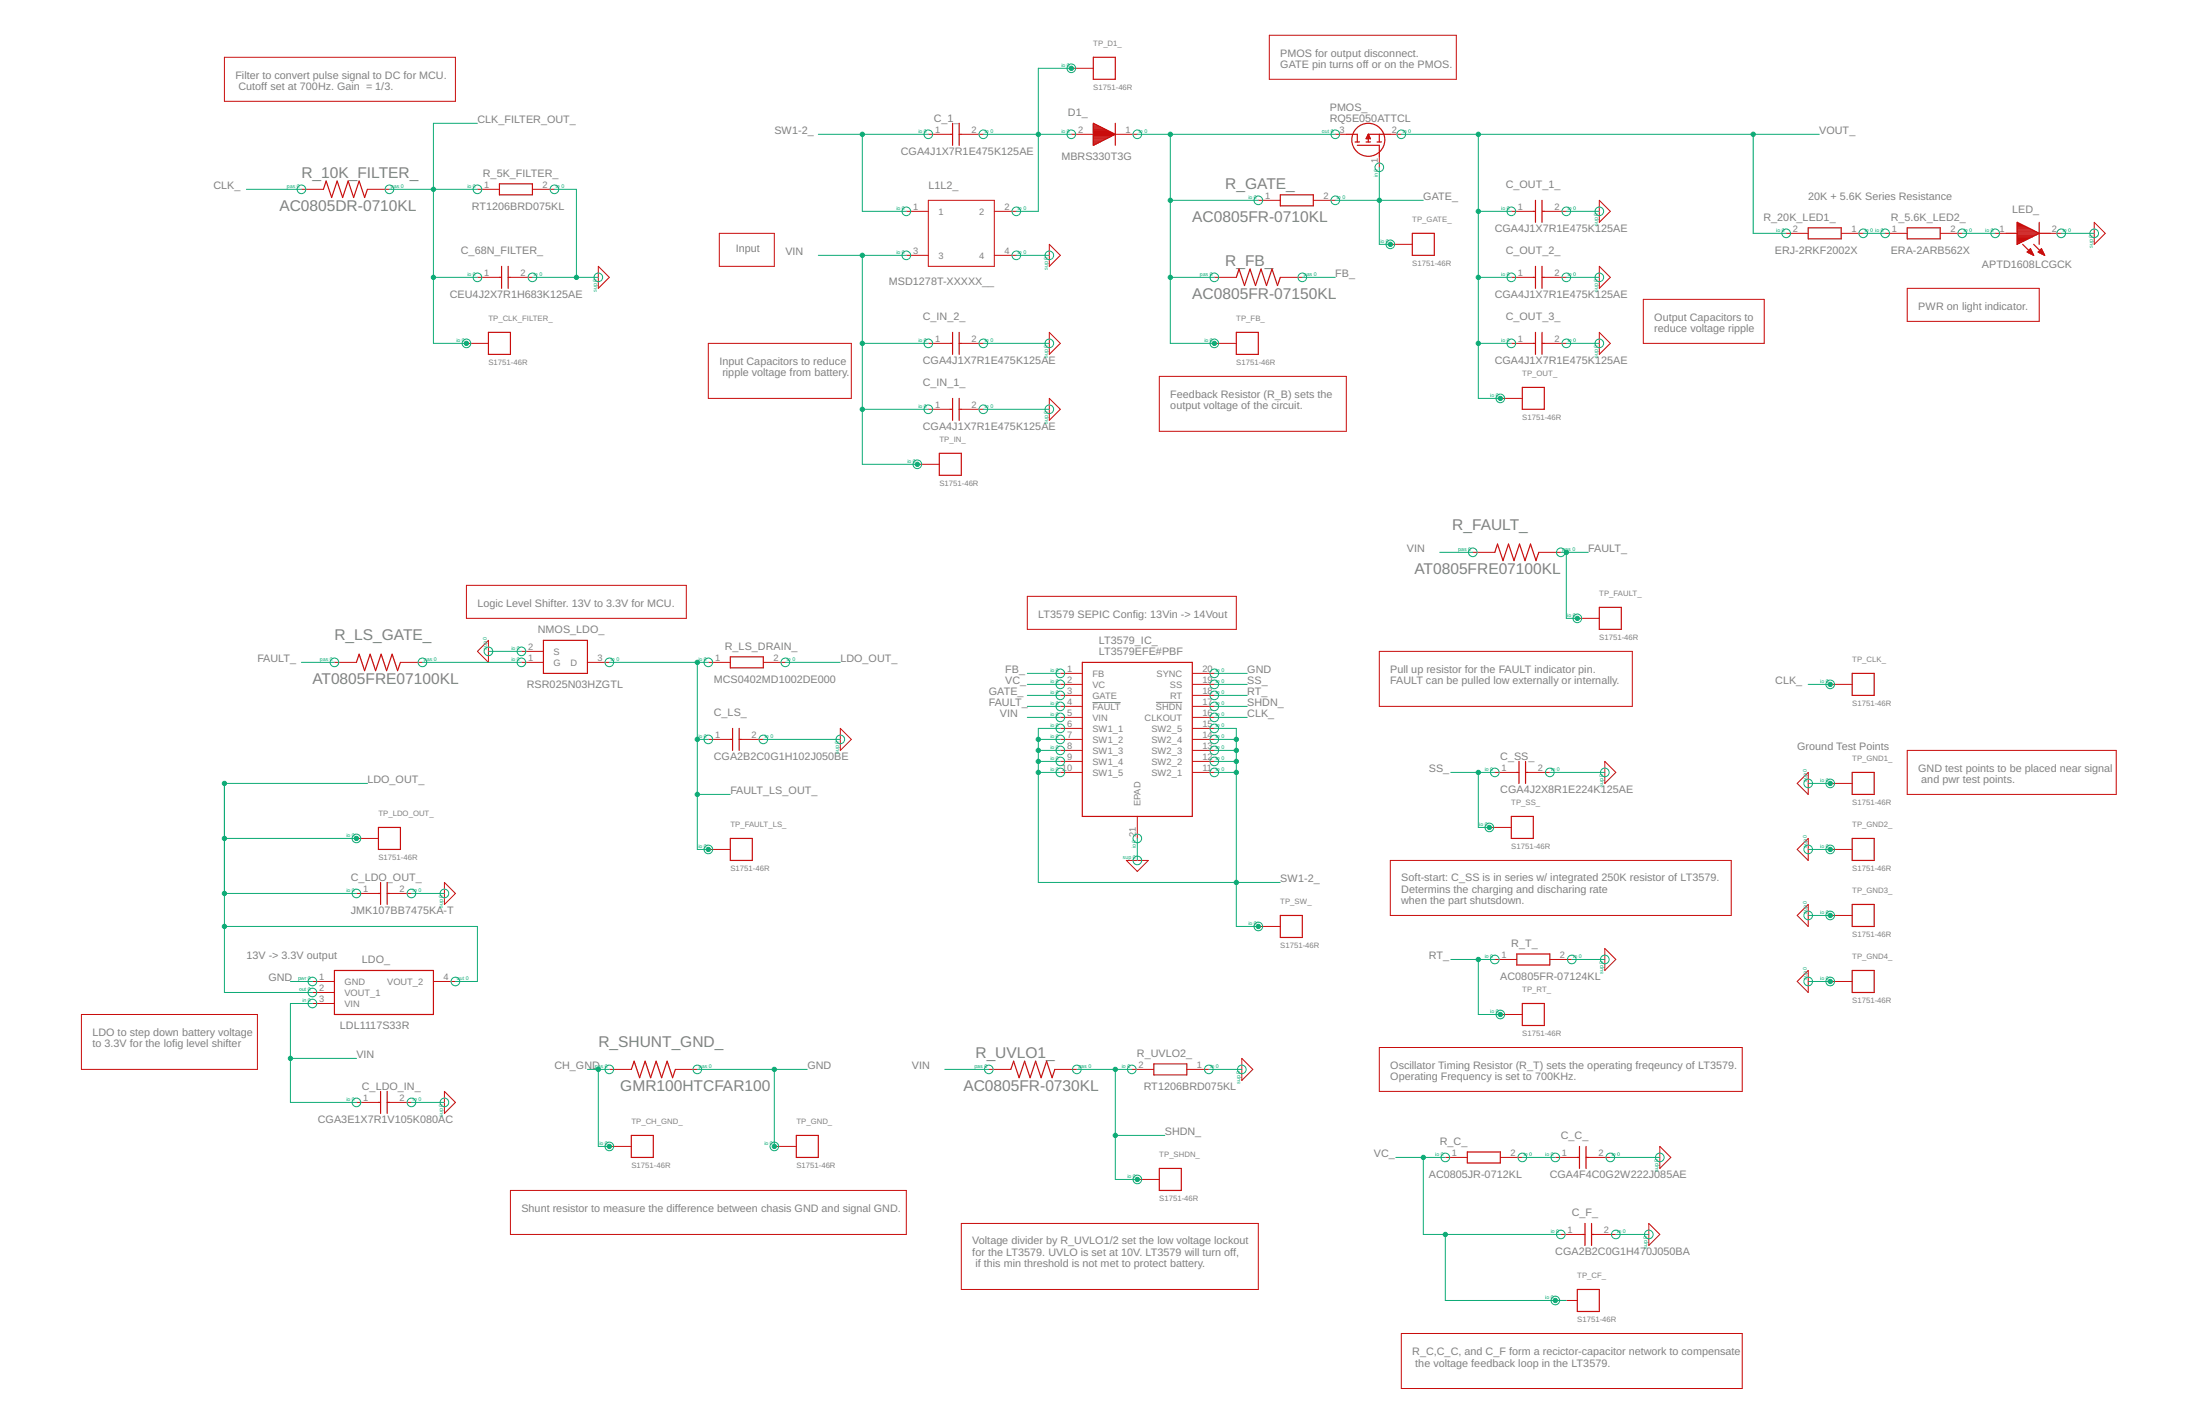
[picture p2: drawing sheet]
<svg xmlns="http://www.w3.org/2000/svg" width="432mm" height="279mm" viewBox="0 0 432 279" stroke-linecap="round" stroke-linejoin="round" font-family="sans-serif">
<path d="M214.4 137.8h5.5M226.9 137.8h5.1" fill="none" stroke="#808080" stroke-width=".2"/>
<g fill="none" stroke="#c90d0c" stroke-width=".2">
<path d="M44 11.2h45.4v8.7h-45.4zM210.3 13.4h4.3M249.1 6.9h36.7v8.7h-36.7zM59.2 37.1h4.3M72.1 37.1h4.3M93.7 37.1h4.3M104.5 37.1h4.3M182.2 39.3h13v13h-13zM182.2 26.4h4.3M188.7 26.4h4.3M210.3 26.4h4.3M218.9 26.4h4.3"/>
<path d="M247 39.3h4.3M257.8 39.3h4.3M262.1 26.4h2.1M270.7 30.7v2.1M272.9 26.4h2.1M313.9 39.3l2.2 2.2-2.2 2.1zM93.7 54.4h4.3M100.2 54.4h4.3M117.4 52.3l2.2 2.1-2.2 2.2zM141.2 45.8h10.8v6.5h-10.8zM177.9 41.5h4.3M177.9 50.1h4.3"/>
<path d="M195.2 41.5h4.3M195.2 50.1h4.3M206 47.9l2.1 2.2-2.1 2.2zM238.3 54.4h4.4M251.3 54.4h4.3M272.9 47.9h4.3M296.6 41.5h4.3M296.6 54.4h4.3M303.1 41.5h4.3M303.1 54.4h4.3M313.9 52.3l2.2 2.1-2.2 2.2zM322.5 58.7h23.8v8.7h-23.8z"/>
<path d="M350.6 45.8h4.3M361.4 45.8h4.3M370 45.8h4.3M374.3 56.6h25.9v6.5h-25.9zM380.8 45.8h4.3M391.6 45.8h2.2M402.4 45.8h2.2M411 43.6l2.2 2.2-2.2 2.1zM91.5 67.4h4.4M139 67.4h28.1v10.8h-28.1zM182.2 67.4h4.3M188.7 67.4h4.3"/>
<path d="M206 65.2l2.1 2.2-2.1 2.1zM206 78.2l2.1 2.1-2.1 2.2zM227.5 73.9h36.7v10.7h-36.7zM238.3 67.4h4.4M294.5 78.2h4.3M296.6 67.4h4.3M303.1 67.4h4.3M313.9 65.2l2.2 2.2-2.2 2.1zM180 91.1h4.4M182.2 80.3h4.3M188.7 80.3h4.3M91.5 114.9h43.2v6.4h-43.2z"/>
<path d="M201.6 117h41.1v6.5h-41.1zM289.1 108.4h4.3M302 108.4h4.3M65.6 130h4.4M78.6 130h4.3M95.9 125.6v4.4l-2.2-2.2zM102.3 127.8h4.4M102.3 130h4.4M115.3 130h4.3M139 130h4.3M149.8 130h4.3M208.1 138.6h4.3"/>
<path d="M208.1 132.1h4.3M208.1 134.3h4.3M208.1 136.4h4.3M234 138.6h4.3M234 132.1h4.3M234 134.3h4.3M234 136.4h4.3M270.7 127.8h49.7v10.8h-49.7zM309.6 121.3h4.3M359.2 134.3h4.3M139 145.1h4.3M145.5 145.1h4.3"/>
<path d="M164.9 142.9l2.2 2.2-2.2 2.1zM208.1 147.2h4.3M208.1 140.8h4.3M208.1 142.9h4.3M208.1 145.1h4.3M208.1 149.4h4.3M208.1 151.6h4.3M234 147.2h4.3M234 140.8h4.3M234 142.9h4.3M234 145.1h4.3M234 149.4h4.3"/>
<path d="M234 151.6h4.3M293.4 151.6h4.3M299.9 151.6h4.3M315 149.4l2.1 2.2-2.1 2.1zM354.9 151.6v4.3l-2.2-2.2zM359.2 153.7h4.3M374.3 147.2h41.1v8.7h-41.1zM70 175.3h4.3M70 164.5h4.3M76.4 175.3h4.4M87.2 173.1l2.2 2.2-2.2 2.2zM139 166.7h4.3"/>
<path d="M221.1 168.8h4.3l-2.2 2.2zM223.2 160.2v4.3M272.9 168.8h66.9v10.8h-66.9zM292.3 162.3h4.3M354.9 164.5v4.3l-2.2-2.1zM354.9 177.5v4.3l-2.2-2.2zM359.2 179.6h4.3M359.2 166.7h4.3M16 199.1h34.5v10.7h-34.5zM61.3 192.6h4.3M61.3 194.7h4.3M61.3 196.9h4.3"/>
<path d="M85.1 192.6h4.3M247 181.8h4.3M293.4 188.3h4.3M294.5 199.1h4.3M304.2 188.3h4.3M315 186.1l2.1 2.2-2.1 2.1zM354.9 190.4v4.3l-2.2-2.1zM359.2 192.6h4.3M70 216.3h4.3M76.4 216.3h4.4M87.2 214.1l2.2 2.2-2.2 2.2zM119.6 209.8h4.3"/>
<path d="M132.5 209.8h4.4M194.1 209.8h4.3M207 209.8h4.3M222.1 209.8h4.4M232.9 209.8h4.4M243.7 207.7l2.2 2.1-2.2 2.2zM270.7 205.5h71.2v8.6h-71.2zM100.2 233.6h77.7v8.6h-77.7zM119.6 224.9h4.3M152 224.9h4.3M223.2 231.4h4.3M283.7 227.1h4.3"/>
<path d="M294.5 227.1h4.3M305.3 227.1h4.3M311.7 227.1h4.4M325.8 224.9l2.1 2.2-2.1 2.2zM188.7 240.1h58.3v12.9h-58.3zM305.3 255.2h4.3M306.3 242.2h4.4M312.8 242.2h4.3M323.6 240.1l2.2 2.1-2.2 2.2zM275 261.6h66.9v10.8h-66.9z"/>
</g>
<g fill="none" stroke="#c90d0c" stroke-width=".23">
<path d="M214.6 11.2h4.3v4.4h-4.3zM63.5 37.1l.5-1.6 1.1 3.3 1.1-3.3 1 3.3 1.1-3.3 1.1 3.3 1.1-3.3 1.1 3.3 .5-1.7M98 36.1h6.5v2.1h-6.5zM186.5 26.4h.5M187 24.2v4.3M188.3 26.4h.4M188.3 24.2v4.3M214.6 24.2l4.3 2.2-4.3 2.1zM214.6 28.4h.2M214.6 28.2h.6M214.6 28h1M214.6 27.8h1.3"/>
<path d="M214.6 27.7h1.7M214.6 27.5h2.1M214.6 27.3h2.4M214.6 27.1h2.8M214.6 26.9h3.2M214.6 26.7h3.5M214.6 26.6h3.9M214.6 26.4h4.3M214.6 26.2h4M214.6 26h3.6M214.6 25.8h3.2M214.6 25.6h2.9"/>
<path d="M214.6 25.4h2.5M214.6 25.3h2.1M214.6 25.1h1.8M214.6 24.9h1.4M214.6 24.7h1M214.6 24.5h.7M214.6 24.3h.3M218.9 24.2v4.3M251.3 38.2h6.5v2.2h-6.5zM264.2 26.4h2.2v1.5M266 27.9h.8M266.4 28.5h4.3v2.2"/>
<path d="M268.1 27.9h.9M268.2 27.1h.7M268.3 26.9h.5M268.4 26.7h.4M268.5 26.6h.2M268.6 26.4v1.5M268.6 26.4l.4 .8h-.9zM270.3 27.9h.8M270.7 26.4v1.5M272.9 26.4h-4.4M301.4 39.3v4.3M302.7 39.3v4.3"/>
<path d="M98 54.4h.4M98.4 52.3v4.3M99.7 54.4h.5M99.7 52.3v4.3M242.7 54.4l.5-1.6 1.1 3.2 1-3.2 1.1 3.2 1.1-3.2 1.1 3.2 1.1-3.2 1 3.2 .6-1.6M277.2 45.8h4.3v4.3h-4.3zM300.9 41.5h.5M300.9 54.4h.5M301.4 52.3v4.3M302.7 52.3v4.3M302.7 41.5h.4M302.7 54.4h.4"/>
<path d="M354.9 44.7h6.5v2.2h-6.5zM374.3 44.7h6.5v2.2h-6.5zM393.8 45.8h2.1M395.9 47.9h.1M395.9 47.7h.4M395.9 47.5h.8M395.9 47.3h1.2M395.9 47.2h1.5M395.9 47h1.9M395.9 46.8h2.3M395.9 46.6h2.6M395.9 46.4h3"/>
<path d="M395.9 46.2h3.4M395.9 46.1h3.8M395.9 45.9h4.1M395.9 45.7h4.2M395.9 45.5h3.8M395.9 45.3h3.5M395.9 45.1h3.1M395.9 45h2.7M395.9 44.8h2.4M395.9 44.6h2M395.9 44.4h1.6M395.9 44.2h1.3"/>
<path d="M395.9 44h.9M395.9 43.9h.5M395.9 43.7h.1M397 47.9l2.2 2.2M397.9 49.4h.9M398.1 49.6h.8M398.1 49.2h.6M398.3 49h.3M398.5 49.8h.5M398.5 48.8h.1M398.5 48.8l-.6 .6 1.3 .7M398.5 48.8l.7 1.3"/>
<path d="M398.8 49.9h.3M399.2 47.9l2.1 2.2M400.1 49.4h.9M400.2 45.8h2.2M400.2 43.6v4.3M400.2 45.8l-4.3 2.1M400.2 45.8l-4.3-2.2v4.3M400.3 49.6h.8M400.3 49.2h.6M400.5 49h.3M400.6 49.8h.6M400.6 48.8h.1"/>
<path d="M400.7 48.8l-.7 .6 1.3 .7M400.7 48.8l.6 1.3M401 49.9h.2M95.9 65.2h4.3v4.3h-4.3zM186.5 67.4h.5M187 65.2v4.3M187 78.2v4.3M188.3 65.2v4.3M188.3 78.2v4.3M188.3 67.4h.4M242.7 65.2h4.3v4.3h-4.3zM298.8 76h4.3v4.3h-4.3z"/>
<path d="M300.9 67.4h.5M301.4 65.2v4.3M302.7 67.4h.4M302.7 65.2v4.3M184.4 88.9h4.3v4.4h-4.3zM186.5 80.3h.5M188.3 80.3h.4M293.4 108.4l.5-1.6 1.1 3.2 1.1-3.2 1.1 3.2 1-3.2 1.1 3.2 1.1-3.2 1.1 3.2 .5-1.6M313.9 119.2h4.3v4.3h-4.3zM70 130l.5-1.6 1.1 3.2 1-3.2 1.1 3.2 1.1-3.2 1.1 3.2 1.1-3.2 1 3.2 .6-1.6M106.7 125.6h8.6v6.5h-8.6zM143.3 128.9h6.5v2.1h-6.5z"/>
<path d="M212.4 130h21.6v30.2h-21.6zM363.5 132.1h4.4v4.3h-4.4zM143.3 145.1h.5M143.8 142.9v4.3M145.1 142.9v4.3M145.1 145.1h.4M297.7 151.6h.4M298.1 149.4v4.3M299.4 149.4v4.3M299.4 151.6h.5M363.5 151.6h4.4v4.3h-4.4zM74.3 175.3h.4"/>
<path d="M74.3 162.3h4.3v4.4h-4.3zM74.7 173.1v4.4M76 173.1v4.4M76 175.3h.4M143.3 164.5h4.4v4.3h-4.4zM251.3 179.6h4.3v4.3h-4.3zM296.6 160.2h4.3v4.3h-4.3zM363.5 164.5h4.4v4.3h-4.4zM363.5 177.5h4.4v4.3h-4.4zM65.6 190.4h19.5v8.7h-19.5zM297.7 187.2h6.5v2.1h-6.5zM298.8 196.9h4.3v4.3h-4.3z"/>
<path d="M363.5 190.4h4.4v4.3h-4.4zM74.3 216.3h.4M74.7 214.1v4.4M76 214.1v4.4M76 216.3h.4M123.9 209.8l.6-1.6 1 3.3 1.1-3.3 1.1 3.3 1.1-3.3 1.1 3.3 1-3.3 1.1 3.3 .5-1.7M198.4 209.8l.5-1.6 1.1 3.3 1.1-3.3 1.1 3.3 1.1-3.3 1 3.3 1.1-3.3 1.1 3.3 .5-1.7M226.5 208.7h6.4v2.2h-6.4zM123.9 222.8h4.3v4.3h-4.3zM156.3 222.8h4.3v4.3h-4.3zM227.5 229.3h4.4v4.3h-4.4zM288 226h6.5v2.2h-6.5z"/>
<path d="M309.6 227.1h.4M310 224.9v4.4M311.3 224.9v4.4M311.3 227.1h.4M309.6 253h4.3v4.3h-4.3zM310.7 242.2h.4M311.1 240.1v4.3M312.4 240.1v4.3M312.4 242.2h.4"/>
<circle cx="268.6" cy="27.4" r="3.2"/>
</g>
<g fill="none" stroke="#0dab76" stroke-width=".2">
<path d="M210.3 13.4h-6.5v28.1h-4.3M48.4 37.1h10.8M76.4 37.1h17.3M93.7 24.2h-8.6v43.2h6.4M108.8 37.1h4.3v17.3M160.6 26.4h21.6M169.2 26.4v15.1h8.7M193 26.4h17.3M223.2 26.4h38.9M229.7 26.4v41h8.6M229.7 39.3h17.3M262.1 39.3h17.3"/>
<path d="M270.7 32.8v15.1h2.2M275 26.4h82.1M290.2 26.4v51.8h4.3M344.1 26.4v19.4h6.5M85.1 54.4h8.6M104.5 54.4h12.9M160.6 50.1h17.3M169.2 50.1v41h10.8M199.5 50.1h6.5M229.7 54.4h8.6M255.6 54.4h6.5M290.2 41.5h6.4"/>
<path d="M290.2 54.4h6.4M307.4 41.5h6.5M307.4 54.4h6.5M365.7 45.8h4.3M385.1 45.8h6.5M404.6 45.8h6.4M169.2 67.4h13M193 67.4h13M290.2 67.4h6.4M307.4 67.4h6.5M169.2 80.3h13M193 80.3h13"/>
<path d="M282.6 108.4h6.5M306.3 108.4h5.4M307.4 108.4v12.9h2.2M59.2 130h6.4M82.9 130h19.4M95.9 127.8h6.4M119.6 130h19.4M136.9 130v36.7h2.1M154.1 130h10.8M201.6 138.6h6.5M201.6 136.4h6.5M201.6 132.1h6.5"/>
<path d="M201.6 134.3h6.5M238.3 138.6h6.5M238.3 136.4h6.5M238.3 132.1h6.5M238.3 134.3h6.5M354.9 134.3h4.3M72.1 153.7h-28.1v41h17.3M136.9 145.1h2.1M136.9 155.9h6.4M149.8 145.1h15.1M201.6 140.8h6.5M203.8 151.6h4.3"/>
<path d="M203.8 145.1h4.3M203.8 149.4h4.3M203.8 147.2h4.3M208.1 142.9h-4.3v30.2h47.5M238.3 151.6h4.4M238.3 145.1h4.4M238.3 149.4h4.4M238.3 147.2h4.4M238.3 142.9h4.4v38.9h4.3M238.3 140.8h6.5M284.8 151.6h8.6M290.2 151.6v10.7h2.1"/>
<path d="M304.2 151.6h10.8M354.9 153.7h4.3M44 175.3h26M44 164.5h26M80.8 175.3h6.4M223.2 164.5v4.3M354.9 166.7h4.3M354.9 179.6h4.3M44 181.8h49.7v10.8h-4.3M57 192.6h4.3M61.3 196.9h-4.3v19.4h13M284.8 188.3h8.6"/>
<path d="M290.2 188.3v10.8h4.3M308.5 188.3h6.5M354.9 192.6h4.3M57 207.7h13M80.8 216.3h6.4M115.3 209.8h4.3M117.4 209.8v15.1h2.2M136.9 209.8h21.6M152 209.8v15.1M185.4 209.8h8.7M211.3 209.8h10.8M218.9 209.8v21.6h4.3"/>
<path d="M237.3 209.8h6.4M218.9 222.8h9.7M274 227.1h9.7M279.4 227.1v15.1h26.9M298.8 227.1h6.5M316.1 227.1h9.7M283.7 242.2v13h23.7M317.1 242.2h6.5"/>
<circle cx="210.3" cy="13.4" r=".85"/>
<circle cx="59.2" cy="37.1" r=".85"/>
<circle cx="76.4" cy="37.1" r=".85"/>
<circle cx="93.7" cy="37.1" r=".85"/>
<circle cx="108.8" cy="37.1" r=".85"/>
<circle cx="182.2" cy="26.4" r=".85"/>
<circle cx="193" cy="26.4" r=".85"/>
<circle cx="210.3" cy="26.4" r=".85"/>
<circle cx="223.2" cy="26.4" r=".85"/>
<circle cx="247" cy="39.3" r=".85"/>
<circle cx="262.1" cy="39.3" r=".85"/>
<circle cx="262.1" cy="26.4" r=".85"/>
<circle cx="270.7" cy="32.8" r=".85"/>
<circle cx="275" cy="26.4" r=".85"/>
<circle cx="93.7" cy="54.4" r=".85"/>
<circle cx="104.5" cy="54.4" r=".85"/>
<circle cx="117.4" cy="54.4" r=".85"/>
<circle cx="177.9" cy="41.5" r=".85"/>
<circle cx="177.9" cy="50.1" r=".85"/>
<circle cx="199.5" cy="41.5" r=".85"/>
<circle cx="199.5" cy="50.1" r=".85"/>
<circle cx="206" cy="50.1" r=".85"/>
<circle cx="238.3" cy="54.4" r=".85"/>
<circle cx="255.6" cy="54.4" r=".85"/>
<circle cx="272.9" cy="47.9" r=".85"/>
<circle cx="296.6" cy="41.5" r=".85"/>
<circle cx="296.6" cy="54.4" r=".85"/>
<circle cx="307.4" cy="41.5" r=".85"/>
<circle cx="307.4" cy="54.4" r=".85"/>
<circle cx="313.9" cy="41.5" r=".85"/>
<circle cx="313.9" cy="54.4" r=".85"/>
<circle cx="350.6" cy="45.8" r=".85"/>
<circle cx="365.7" cy="45.8" r=".85"/>
<circle cx="370" cy="45.8" r=".85"/>
<circle cx="385.1" cy="45.8" r=".85"/>
<circle cx="391.6" cy="45.8" r=".85"/>
<circle cx="404.6" cy="45.8" r=".85"/>
<circle cx="411" cy="45.8" r=".85"/>
<circle cx="91.5" cy="67.4" r=".85"/>
<circle cx="182.2" cy="67.4" r=".85"/>
<circle cx="193" cy="67.4" r=".85"/>
<circle cx="206" cy="67.4" r=".85"/>
<circle cx="238.3" cy="67.4" r=".85"/>
<circle cx="294.5" cy="78.2" r=".85"/>
<circle cx="296.6" cy="67.4" r=".85"/>
<circle cx="307.4" cy="67.4" r=".85"/>
<circle cx="313.9" cy="67.4" r=".85"/>
<circle cx="180" cy="91.1" r=".85"/>
<circle cx="182.2" cy="80.3" r=".85"/>
<circle cx="193" cy="80.3" r=".85"/>
<circle cx="206" cy="80.3" r=".85"/>
<circle cx="289.1" cy="108.4" r=".85"/>
<circle cx="306.3" cy="108.4" r=".85"/>
<circle cx="65.6" cy="130" r=".85"/>
<circle cx="82.9" cy="130" r=".85"/>
<circle cx="95.9" cy="127.8" r=".85"/>
<circle cx="102.3" cy="130" r=".85"/>
<circle cx="102.3" cy="127.8" r=".85"/>
<circle cx="119.6" cy="130" r=".85"/>
<circle cx="139" cy="130" r=".85"/>
<circle cx="154.1" cy="130" r=".85"/>
<circle cx="208.1" cy="134.3" r=".85"/>
<circle cx="208.1" cy="138.6" r=".85"/>
<circle cx="208.1" cy="132.1" r=".85"/>
<circle cx="208.1" cy="136.4" r=".85"/>
<circle cx="238.3" cy="134.3" r=".85"/>
<circle cx="238.3" cy="132.1" r=".85"/>
<circle cx="238.3" cy="136.4" r=".85"/>
<circle cx="238.3" cy="138.6" r=".85"/>
<circle cx="309.6" cy="121.3" r=".85"/>
<circle cx="359.2" cy="134.3" r=".85"/>
<circle cx="139" cy="145.1" r=".85"/>
<circle cx="149.8" cy="145.1" r=".85"/>
<circle cx="164.9" cy="145.1" r=".85"/>
<circle cx="208.1" cy="142.9" r=".85"/>
<circle cx="208.1" cy="145.1" r=".85"/>
<circle cx="208.1" cy="149.4" r=".85"/>
<circle cx="208.1" cy="140.8" r=".85"/>
<circle cx="208.1" cy="147.2" r=".85"/>
<circle cx="208.1" cy="151.6" r=".85"/>
<circle cx="238.3" cy="140.8" r=".85"/>
<circle cx="238.3" cy="147.2" r=".85"/>
<circle cx="238.3" cy="151.6" r=".85"/>
<circle cx="238.3" cy="142.9" r=".85"/>
<circle cx="238.3" cy="145.1" r=".85"/>
<circle cx="238.3" cy="149.4" r=".85"/>
<circle cx="293.4" cy="151.6" r=".85"/>
<circle cx="304.2" cy="151.6" r=".85"/>
<circle cx="315" cy="151.6" r=".85"/>
<circle cx="354.9" cy="153.7" r=".85"/>
<circle cx="359.2" cy="153.7" r=".85"/>
<circle cx="70" cy="175.3" r=".85"/>
<circle cx="70" cy="164.5" r=".85"/>
<circle cx="80.8" cy="175.3" r=".85"/>
<circle cx="87.2" cy="175.3" r=".85"/>
<circle cx="139" cy="166.7" r=".85"/>
<circle cx="223.2" cy="164.5" r=".85"/>
<circle cx="223.2" cy="168.8" r=".85"/>
<circle cx="292.3" cy="162.3" r=".85"/>
<circle cx="354.9" cy="179.6" r=".85"/>
<circle cx="354.9" cy="166.7" r=".85"/>
<circle cx="359.2" cy="179.6" r=".85"/>
<circle cx="359.2" cy="166.7" r=".85"/>
<circle cx="61.3" cy="194.7" r=".85"/>
<circle cx="61.3" cy="196.9" r=".85"/>
<circle cx="61.3" cy="192.6" r=".85"/>
<circle cx="89.4" cy="192.6" r=".85"/>
<circle cx="247" cy="181.8" r=".85"/>
<circle cx="293.4" cy="188.3" r=".85"/>
<circle cx="294.5" cy="199.1" r=".85"/>
<circle cx="308.5" cy="188.3" r=".85"/>
<circle cx="315" cy="188.3" r=".85"/>
<circle cx="354.9" cy="192.6" r=".85"/>
<circle cx="359.2" cy="192.6" r=".85"/>
<circle cx="70" cy="216.3" r=".85"/>
<circle cx="80.8" cy="216.3" r=".85"/>
<circle cx="87.2" cy="216.3" r=".85"/>
<circle cx="119.6" cy="209.8" r=".85"/>
<circle cx="136.9" cy="209.8" r=".85"/>
<circle cx="194.1" cy="209.8" r=".85"/>
<circle cx="211.3" cy="209.8" r=".85"/>
<circle cx="222.1" cy="209.8" r=".85"/>
<circle cx="237.3" cy="209.8" r=".85"/>
<circle cx="243.7" cy="209.8" r=".85"/>
<circle cx="119.6" cy="224.9" r=".85"/>
<circle cx="152" cy="224.9" r=".85"/>
<circle cx="223.2" cy="231.4" r=".85"/>
<circle cx="283.7" cy="227.1" r=".85"/>
<circle cx="298.8" cy="227.1" r=".85"/>
<circle cx="305.3" cy="227.1" r=".85"/>
<circle cx="316.1" cy="227.1" r=".85"/>
<circle cx="325.8" cy="227.1" r=".85"/>
<circle cx="305.3" cy="255.2" r=".85"/>
<circle cx="306.3" cy="242.2" r=".85"/>
<circle cx="317.1" cy="242.2" r=".85"/>
<circle cx="323.6" cy="242.2" r=".85"/>
</g>
<g fill="#0dab76" stroke="#0dab76" stroke-width=".2">
<circle cx="359.2" cy="153.7" r=".42"/>
<circle cx="359.2" cy="166.7" r=".42"/>
<circle cx="359.2" cy="179.6" r=".42"/>
<circle cx="359.2" cy="192.6" r=".42"/>
<circle cx="113.1" cy="54.4" r=".42"/>
<circle cx="307.4" cy="108.4" r=".42"/>
<circle cx="309.6" cy="121.3" r=".42"/>
<circle cx="290.2" cy="26.4" r=".42"/>
<circle cx="290.2" cy="41.5" r=".42"/>
<circle cx="290.2" cy="54.4" r=".42"/>
<circle cx="290.2" cy="67.4" r=".42"/>
<circle cx="294.5" cy="78.2" r=".42"/>
<circle cx="344.1" cy="26.4" r=".42"/>
<circle cx="203.8" cy="26.4" r=".42"/>
<circle cx="210.3" cy="13.4" r=".42"/>
<circle cx="229.7" cy="26.4" r=".42"/>
<circle cx="229.7" cy="39.3" r=".42"/>
<circle cx="229.7" cy="54.4" r=".42"/>
<circle cx="238.3" cy="67.4" r=".42"/>
<circle cx="270.7" cy="39.3" r=".42"/>
<circle cx="272.9" cy="47.9" r=".42"/>
<circle cx="218.9" cy="222.8" r=".42"/>
<circle cx="218.9" cy="209.8" r=".42"/>
<circle cx="223.2" cy="231.4" r=".42"/>
<circle cx="279.4" cy="227.1" r=".42"/>
<circle cx="283.7" cy="242.2" r=".42"/>
<circle cx="305.3" cy="255.2" r=".42"/>
<circle cx="290.2" cy="188.3" r=".42"/>
<circle cx="294.5" cy="199.1" r=".42"/>
<circle cx="290.2" cy="151.6" r=".42"/>
<circle cx="292.3" cy="162.3" r=".42"/>
<circle cx="242.7" cy="173.1" r=".42"/>
<circle cx="203.8" cy="145.1" r=".42"/>
<circle cx="203.8" cy="147.2" r=".42"/>
<circle cx="203.8" cy="149.4" r=".42"/>
<circle cx="203.8" cy="151.6" r=".42"/>
<circle cx="242.7" cy="151.6" r=".42"/>
<circle cx="242.7" cy="149.4" r=".42"/>
<circle cx="242.7" cy="147.2" r=".42"/>
<circle cx="242.7" cy="145.1" r=".42"/>
<circle cx="247" cy="181.8" r=".42"/>
<circle cx="169.2" cy="26.4" r=".42"/>
<circle cx="152" cy="209.8" r=".42"/>
<circle cx="152" cy="224.9" r=".42"/>
<circle cx="169.2" cy="80.3" r=".42"/>
<circle cx="169.2" cy="67.4" r=".42"/>
<circle cx="169.2" cy="50.1" r=".42"/>
<circle cx="180" cy="91.1" r=".42"/>
<circle cx="57" cy="207.7" r=".42"/>
<circle cx="117.4" cy="209.8" r=".42"/>
<circle cx="119.6" cy="224.9" r=".42"/>
<circle cx="359.2" cy="134.3" r=".42"/>
<circle cx="85.1" cy="54.4" r=".42"/>
<circle cx="91.5" cy="67.4" r=".42"/>
<circle cx="85.1" cy="37.1" r=".42"/>
<circle cx="44" cy="175.3" r=".42"/>
<circle cx="44" cy="181.8" r=".42"/>
<circle cx="44" cy="164.5" r=".42"/>
<circle cx="44" cy="153.7" r=".42"/>
<circle cx="70" cy="164.5" r=".42"/>
<circle cx="136.9" cy="155.9" r=".42"/>
<circle cx="136.9" cy="145.1" r=".42"/>
<circle cx="139" cy="166.7" r=".42"/>
<circle cx="136.9" cy="130" r=".42"/>
</g>
<g font-size="3" fill="#808080">
<text x="59.2" y="35">R_10K_FILTER_</text>
<text x="54.8" y="41.5">AC0805DR-0710KL</text>
<text x="240.5" y="37.1">R_GATE_</text>
<text x="234" y="43.6">AC0805FR-0710KL</text>
<text x="240.5" y="52.3">R_FB_</text>
<text x="234" y="58.7">AC0805FR-07150KL</text>
<text x="285" y="104.1">R_FAULT_</text>
<text x="277.6" y="112.7">AT0805FRE07100KL</text>
<text x="65.6" y="125.6">R_LS_GATE_</text>
<text x="61.3" y="134.3">AT0805FRE07100KL</text>
<text x="117.4" y="205.5">R_SHUNT_GND_</text>
<text x="191.5" y="207.7">R_UVLO1_</text>
<text x="121.8" y="214.2">GMR100HTCFAR100</text>
<text x="189.1" y="214.1">AC0805FR-0730KL</text>
</g>
<g font-size="2.1" fill="#808080">
<text x="251.3" y="11.1">PMOS for output disconnect.</text>
<text x="46.2" y="15.5">Filter to convert pulse signal to DC for MCU.</text>
<text x="46.8" y="17.7">Cutoff set at 700Hz. Gain = 1/3.</text>
<text x="251.3" y="13.4">GATE pin turns off or on the PMOS.</text>
<text x="183.3" y="23.9">C_1_</text>
<text x="209.6" y="22.8">D1_</text>
<text x="261" y="23.9">RQ5E050ATTCL</text>
<text x="261" y="21.7">PMOS_</text>
<text x="93.7" y="24.2">CLK_FILTER_OUT_</text>
<text x="152" y="26.4">SW1-2_</text>
<text x="357.1" y="26.4">VOUT_</text>
<text x="94.8" y="34.6">R_5K_FILTER_</text>
<text x="176.8" y="30.3">CGA4J1X7R1E475K125AE</text>
<text x="208.3" y="31.4">MBRS330T3G</text>
<text x="41.9" y="37.1">CLK_</text>
<text x="92.6" y="41.1">RT1206BRD075KL</text>
<text x="182.2" y="37.1">L1L2_</text>
<text x="279.4" y="39.3">GATE_</text>
<text x="295.5" y="36.8">C_OUT_1_</text>
<text x="354.9" y="39.3">20K + 5.6K Series Resistance</text>
<text x="394.9" y="41.9">LED_</text>
<text x="293.4" y="45.4">CGA4J1X7R1E475K125AE</text>
<text x="346.1" y="43.3">R_20K_LED1_</text>
<text x="371.1" y="43.3">R_5.6K_LED2_</text>
<text x="90.5" y="49.8">C_68N_FILTER_</text>
<text x="144.4" y="49.4">Input</text>
<text x="154.1" y="50.1">VIN</text>
<text x="295.5" y="49.8">C_OUT_2_</text>
<text x="348.4" y="49.8">ERJ-2RKF2002X</text>
<text x="371.1" y="49.8">ERA-2ARB562X</text>
<text x="389" y="52.7">APTD1608LCGCK</text>
<text x="88.3" y="58.4">CEU4J2X7R1H683K125AE</text>
<text x="174.5" y="55.9">MSD1278T-XXXXX__</text>
<text x="262.1" y="54.4">FB_</text>
<text x="293.4" y="58.4">CGA4J1X7R1E475K125AE</text>
<text x="181.1" y="62.7">C_IN_2_</text>
<text x="295.5" y="62.7">C_OUT_3_</text>
<text x="324.7" y="62.9">Output Capacitors to</text>
<text x="324.7" y="65.2">reduce voltage ripple</text>
<text x="376.5" y="60.9">PWR on light indicator.</text>
<text x="141.2" y="71.6">Input Capacitors to reduce</text>
<text x="181.1" y="71.3">CGA4J1X7R1E475K125AE</text>
<text x="293.4" y="71.3">CGA4J1X7R1E475K125AE</text>
<text x="141.8" y="73.8">ripple voltage from battery.</text>
<text x="181.1" y="75.7">C_IN_1_</text>
<text x="229.7" y="78.1">Feedback Resistor (R_B) sets the</text>
<text x="229.7" y="80.3">output voltage of the circuit.</text>
<text x="181.1" y="84.3">CGA4J1X7R1E475K125AE</text>
<text x="276.1" y="108.4">VIN</text>
<text x="311.7" y="108.4">FAULT_</text>
<text x="93.7" y="119.2">Logic Level Shifter. 13V to 3.3V for MCU.</text>
<text x="105.6" y="124.3">NMOS_LDO_</text>
<text x="203.8" y="121.3">LT3579 SEPIC Config: 13Vin -&gt; 14Vout</text>
<text x="50.5" y="130">FAULT_</text>
<text x="142.3" y="127.5">R_LS_DRAIN_</text>
<text x="164.9" y="130">LDO_OUT_</text>
<text x="215.7" y="128.5">LT3579EFE#PBF</text>
<text x="215.7" y="126.4">LT3579_IC_</text>
<text x="103.4" y="135">RSR025N03HZGTL</text>
<text x="140.1" y="133.9">MCS0402MD1002DE000</text>
<text x="194.1" y="136.4">GATE_</text>
<text x="197.3" y="132.1">FB_</text>
<text x="197.3" y="134.3">VC_</text>
<text x="244.8" y="136.4">RT_</text>
<text x="244.8" y="134.3">SS_</text>
<text x="244.8" y="132.1">GND</text>
<text x="272.9" y="132">Pull up resistor for the FAULT indicator pin.</text>
<text x="272.9" y="134.3">FAULT can be pulled low externally or internally.</text>
<text x="348.4" y="134.3">CLK_</text>
<text x="140.1" y="140.4">C_LS_</text>
<text x="194.1" y="138.6">FAULT_</text>
<text x="196.2" y="140.8">VIN</text>
<text x="244.8" y="138.6">SHDN_</text>
<text x="244.8" y="140.8">CLK_</text>
<text x="140.1" y="149.1">CGA2B2C0G1H102J050BE</text>
<text x="294.5" y="149.1">C_SS_</text>
<text x="352.8" y="147.2">Ground Test Points</text>
<text x="72.1" y="153.7">LDO_OUT_</text>
<text x="143.3" y="155.9">FAULT_LS_OUT_</text>
<text x="280.4" y="151.6">SS_</text>
<text x="294.5" y="155.5">CGA4J2X8R1E224K125AE</text>
<text x="376.5" y="151.4">GND test points to be placed near signal</text>
<text x="377.1" y="153.7">and pwr test points.</text>
<text x="68.9" y="172.8">C_LDO_OUT_</text>
<text x="251.3" y="173.1">SW1-2_</text>
<text x="275" y="172.9">Soft-start: C_SS is in series w/ integrated 250K resistor of LT3579.</text>
<text x="68.9" y="179.3">JMK107BB7475KA-T</text>
<text x="275" y="175.2">Determins the charging and discharing rate</text>
<text x="275" y="177.5">when the part shutsdown.</text>
<text x="296.6" y="185.8">R_T_</text>
<text x="48.4" y="188.2">13V -&gt; 3.3V output</text>
<text x="71" y="189">LDO_</text>
<text x="280.4" y="188.2">RT_</text>
<text x="52.7" y="192.6">GND</text>
<text x="294.5" y="192.2">AC0805FR-07124KL</text>
<text x="18.1" y="203.3">LDO to step down battery voltage</text>
<text x="66.7" y="201.9">LDL1117S33R</text>
<text x="18.1" y="205.5">to 3.3V for the lofig level shifter</text>
<text x="69.9" y="207.7">VIN</text>
<text x="108.8" y="209.8">CH_GND</text>
<text x="158.5" y="209.8">GND</text>
<text x="179" y="209.8">VIN</text>
<text x="223.2" y="207.4">R_UVLO2_</text>
<text x="272.9" y="209.7">Oscillator Timing Resistor (R_T) sets the operating freqeuncy of LT3579.</text>
<text x="71" y="213.8">C_LDO_IN_</text>
<text x="224.5" y="213.8">RT1206BRD075KL</text>
<text x="272.9" y="212">Operating Frequency is set to 700KHz.</text>
<text x="62.4" y="220.3">CGA3E1X7R1V105K080AC</text>
<text x="228.6" y="222.8">SHDN_</text>
<text x="269.6" y="227.1">VC_</text>
<text x="282.6" y="224.6">R_C_</text>
<text x="306.3" y="223.5">C_C_</text>
<text x="280.4" y="231.1">AC0805JR-0712KL</text>
<text x="304.2" y="231.1">CGA4F4C0G2W222J085AE</text>
<text x="102.3" y="237.9">Shunt resistor to measure the difference between chasis GND and signal GND.</text>
<text x="308.5" y="238.6">C_F_</text>
<text x="190.8" y="244.2">Voltage divider by R_UVLO1/2 set the low voltage lockout</text>
<text x="190.8" y="246.4">for the LT3579. UVLO is set at 10V. LT3579 will turn off,</text>
<text x="191.4" y="248.7">if this min threshold is not met to protect battery.</text>
<text x="305.3" y="246.2">CGA2B2C0G1H470J050BA</text>
<text x="277.2" y="265.9">R_C,C_C, and C_F form a recictor-capacitor network to compensate</text>
<text x="277.8" y="268.1">the voltage feedback loop in the LT3579.</text>
</g>
<g font-size="1.8" fill="#808080">
<text x="183.5" y="26">1</text>
<text x="190.7" y="26">2</text>
<text x="211.6" y="26">2</text>
<text x="220.9" y="26">1</text>
<text x="262.9" y="26">3</text>
<text x="273.2" y="26">2</text>
<text x="270.4" y="32" transform="rotate(-90 270.4 32)">1</text>
<text x="95" y="36.8">1</text>
<text x="106.5" y="36.8">2</text>
<text x="179.2" y="41.2">1</text>
<text x="197.1" y="41.2">2</text>
<text x="248.3" y="39">1</text>
<text x="259.8" y="39">2</text>
<text x="297.9" y="41.2">1</text>
<text x="305.1" y="41.2">2</text>
<text x="184.2" y="42.1">1</text>
<text x="192.2" y="42.1">2</text>
<text x="351.9" y="45.5">2</text>
<text x="363.4" y="45.5">1</text>
<text x="371.3" y="45.5">1</text>
<text x="382.8" y="45.5">2</text>
<text x="392.4" y="45.5">1</text>
<text x="402.7" y="45.5">2</text>
<text x="179.2" y="49.8">3</text>
<text x="184.2" y="50.7">3</text>
<text x="192.2" y="50.7">4</text>
<text x="197.1" y="49.8">4</text>
<text x="95" y="54.1">1</text>
<text x="102.2" y="54.1">2</text>
<text x="297.9" y="54.1">1</text>
<text x="305.1" y="54.1">2</text>
<text x="183.5" y="67.1">1</text>
<text x="190.7" y="67.1">2</text>
<text x="297.9" y="67.1">1</text>
<text x="305.1" y="67.1">2</text>
<text x="183.5" y="80">1</text>
<text x="190.7" y="80">2</text>
<text x="103.6" y="129.7">1</text>
<text x="103.6" y="127.5">2</text>
<text x="108.6" y="130.6">G</text>
<text x="108.6" y="128.5">S</text>
<text x="112" y="130.6">D</text>
<text x="117.3" y="129.7">3</text>
<text x="140.3" y="129.7">1</text>
<text x="151.8" y="129.7">2</text>
<text x="209.4" y="131.8">1</text>
<text x="236" y="131.8">20</text>
<text x="209.4" y="134">2</text>
<text x="209.4" y="136.1">3</text>
<text x="214.4" y="132.8">FB</text>
<text x="214.4" y="134.9">VC</text>
<text x="214.4" y="137.1">GATE</text>
<text x="227" y="132.8">SYNC</text>
<text x="229.6" y="134.9">SS</text>
<text x="229.7" y="137.1">RT</text>
<text x="236" y="134">19</text>
<text x="236" y="136.1">18</text>
<text x="209.4" y="138.3">4</text>
<text x="209.4" y="140.5">5</text>
<text x="209.4" y="142.6">6</text>
<text x="214.4" y="139.2">FAULT</text>
<text x="214.4" y="141.4">VIN</text>
<text x="214.4" y="143.6">SW1_1</text>
<text x="224.7" y="141.4">CLKOUT</text>
<text x="226" y="143.6">SW2_5</text>
<text x="226.9" y="139.2">SHDN</text>
<text x="236" y="138.3">17</text>
<text x="236" y="140.5">16</text>
<text x="236" y="142.6">15</text>
<text x="140.3" y="144.8">1</text>
<text x="147.5" y="144.8">2</text>
<text x="209.4" y="144.8">7</text>
<text x="209.4" y="146.9">8</text>
<text x="209.4" y="149.1">9</text>
<text x="214.4" y="145.7">SW1_2</text>
<text x="214.4" y="147.9">SW1_3</text>
<text x="226" y="145.7">SW2_4</text>
<text x="226" y="147.9">SW2_3</text>
<text x="236" y="144.8">14</text>
<text x="236" y="146.9">13</text>
<text x="236" y="149.1">12</text>
<text x="208.4" y="151.2">10</text>
<text x="214.4" y="150">SW1_4</text>
<text x="214.4" y="152.2">SW1_5</text>
<text x="226" y="150">SW2_2</text>
<text x="226" y="152.2">SW2_1</text>
<text x="236" y="151.2">11</text>
<text x="294.7" y="151.2">1</text>
<text x="301.8" y="151.2">2</text>
<text x="223.9" y="158.2" transform="rotate(-90 223.9 158.2)">EPAD</text>
<text x="222.9" y="164.2" transform="rotate(-90 222.9 164.2)">21</text>
<text x="71.3" y="175">1</text>
<text x="78.4" y="175">2</text>
<text x="294.7" y="187.9">1</text>
<text x="306.2" y="187.9">2</text>
<text x="62.6" y="192.3">1</text>
<text x="62.6" y="194.4">2</text>
<text x="62.6" y="196.6">3</text>
<text x="67.6" y="193.2">GND</text>
<text x="67.6" y="195.4">VOUT_1</text>
<text x="67.6" y="197.5">VIN</text>
<text x="76" y="193.2">VOUT_2</text>
<text x="87" y="192.3">4</text>
<text x="223.5" y="209.5">2</text>
<text x="234.9" y="209.5">1</text>
<text x="71.3" y="216">1</text>
<text x="78.4" y="216">2</text>
<text x="285" y="226.8">1</text>
<text x="296.4" y="226.8">2</text>
<text x="306.6" y="226.8">1</text>
<text x="313.7" y="226.8">2</text>
<text x="307.7" y="241.9">1</text>
<text x="314.8" y="241.9">2</text>
</g>
<g font-size="1.5" fill="#808080">
<text x="214.6" y="9.1">TP_D1_</text>
<text x="214.6" y="17.7">S1751-46R</text>
<text x="277.2" y="43.6">TP_GATE_</text>
<text x="277.2" y="52.3">S1751-46R</text>
<text x="95.9" y="63">TP_CLK_FILTER_</text>
<text x="242.7" y="63">TP_FB_</text>
<text x="95.9" y="71.7">S1751-46R</text>
<text x="242.7" y="71.7">S1751-46R</text>
<text x="298.8" y="73.8">TP_OUT_</text>
<text x="298.8" y="82.5">S1751-46R</text>
<text x="184.4" y="86.8">TP_IN_</text>
<text x="184.4" y="95.4">S1751-46R</text>
<text x="313.9" y="117">TP_FAULT_</text>
<text x="313.9" y="125.6">S1751-46R</text>
<text x="363.5" y="130">TP_CLK_</text>
<text x="363.5" y="138.6">S1751-46R</text>
<text x="363.5" y="149.4">TP_GND1_</text>
<text x="74.3" y="160.2">TP_LDO_OUT_</text>
<text x="296.6" y="158">TP_SS_</text>
<text x="363.5" y="158">S1751-46R</text>
<text x="143.3" y="162.3">TP_FAULT_LS_</text>
<text x="296.6" y="166.7">S1751-46R</text>
<text x="363.5" y="162.3">TP_GND2_</text>
<text x="74.3" y="168.8">S1751-46R</text>
<text x="143.3" y="171">S1751-46R</text>
<text x="363.5" y="171">S1751-46R</text>
<text x="251.3" y="177.5">TP_SW_</text>
<text x="363.5" y="175.3">TP_GND3_</text>
<text x="363.5" y="183.9">S1751-46R</text>
<text x="251.3" y="186.1">S1751-46R</text>
<text x="363.5" y="188.2">TP_GND4_</text>
<text x="298.8" y="194.7">TP_RT_</text>
<text x="363.5" y="196.9">S1751-46R</text>
<text x="298.8" y="203.4">S1751-46R</text>
<text x="123.9" y="220.6">TP_CH_GND_</text>
<text x="156.3" y="220.6">TP_GND_</text>
<text x="227.5" y="227.1">TP_SHDN_</text>
<text x="123.9" y="229.3">S1751-46R</text>
<text x="156.3" y="229.3">S1751-46R</text>
<text x="227.5" y="235.7">S1751-46R</text>
<text x="309.6" y="250.8">TP_CF_</text>
<text x="309.6" y="259.5">S1751-46R</text>
</g>
<g font-size="1" fill="#0dab76">
<text x="208.3" y="13.1">io 0</text>
<text x="180.3" y="26">io 0</text>
<text x="193.3" y="26">io 0</text>
<text x="208.3" y="26">io 0</text>
<text x="223.5" y="26">io 0</text>
<text x="259.5" y="26">out 0</text>
<text x="275.3" y="26">in 0</text>
<text x="270.4" y="34.8" transform="rotate(-90 270.4 34.8)">in 0</text>
<text x="56.3" y="36.8">pas 0</text>
<text x="76.7" y="36.8">pas 0</text>
<text x="91.7" y="36.8">io 0</text>
<text x="109.1" y="36.8">io 0</text>
<text x="175.9" y="41.2">io 0</text>
<text x="199.8" y="41.2">io 0</text>
<text x="245" y="39">io 0</text>
<text x="262.4" y="39">io 0</text>
<text x="294.7" y="41.2">io 0</text>
<text x="307.7" y="41.2">io 0</text>
<text x="270.9" y="47.6">io 0</text>
<text x="313.6" y="44.3" transform="rotate(-90 313.6 44.3)">sup 0</text>
<text x="348.6" y="45.5">io 0</text>
<text x="366" y="45.5">io 0 io 0</text>
<text x="385.4" y="45.5">io 0</text>
<text x="389.7" y="45.5">io 0</text>
<text x="404.9" y="45.5">io 0</text>
<text x="175.9" y="49.8">io 0</text>
<text x="199.8" y="49.8">io 0</text>
<text x="205.7" y="52.9" transform="rotate(-90 205.7 52.9)">sup 0</text>
<text x="410.7" y="48.6" transform="rotate(-90 410.7 48.6)">sup 0</text>
<text x="91.7" y="54.1">io 0</text>
<text x="104.8" y="54.1">io 0</text>
<text x="117.1" y="57.3" transform="rotate(-90 117.1 57.3)">sup 0</text>
<text x="235.5" y="54.1">pas 0</text>
<text x="255.9" y="54.1">pas 0</text>
<text x="294.7" y="54.1">io 0</text>
<text x="307.7" y="54.1">io 0</text>
<text x="313.6" y="57.3" transform="rotate(-90 313.6 57.3)">sup 0</text>
<text x="89.6" y="67.1">io 0</text>
<text x="180.3" y="67.1">io 0</text>
<text x="193.3" y="67.1">io 0</text>
<text x="205.7" y="70.2" transform="rotate(-90 205.7 70.2)">sup 0</text>
<text x="236.4" y="67.1">io 0</text>
<text x="294.7" y="67.1">io 0</text>
<text x="307.7" y="67.1">io 0</text>
<text x="313.6" y="70.2" transform="rotate(-90 313.6 70.2)">sup 0</text>
<text x="292.5" y="77.9">io 0</text>
<text x="180.3" y="80">io 0</text>
<text x="193.3" y="80">io 0</text>
<text x="205.7" y="83.2" transform="rotate(-90 205.7 83.2)">sup 0</text>
<text x="178.1" y="90.8">io 0</text>
<text x="286.2" y="108.1">pas 0</text>
<text x="306.6" y="108.1">pas 0</text>
<text x="307.6" y="121">io 0</text>
<text x="62.8" y="129.7">pas 0</text>
<text x="83.2" y="129.7">pas 0</text>
<text x="95.6" y="127.5" transform="rotate(-90 95.6 127.5)">sup 0</text>
<text x="100.4" y="129.7">io 0</text>
<text x="100.4" y="127.5">io 0</text>
<text x="119.9" y="129.7">io 0</text>
<text x="137.1" y="129.7">io 0</text>
<text x="154.4" y="129.7">io 0</text>
<text x="206.2" y="131.8">io 0</text>
<text x="238.6" y="131.8">io 0</text>
<text x="206.2" y="134">io 0</text>
<text x="206.2" y="136.1">io 0</text>
<text x="238.6" y="134">io 0</text>
<text x="238.6" y="136.1">io 0</text>
<text x="357.3" y="134">io 0</text>
<text x="206.2" y="138.3">io 0</text>
<text x="206.2" y="140.5">io 0</text>
<text x="206.2" y="142.6">io 0</text>
<text x="238.6" y="138.3">io 0</text>
<text x="238.6" y="140.5">io 0</text>
<text x="238.6" y="142.6">io 0</text>
<text x="137.1" y="144.8">io 0</text>
<text x="150.1" y="144.8">io 0</text>
<text x="164.6" y="147.9" transform="rotate(-90 164.6 147.9)">sup 0</text>
<text x="206.2" y="144.8">io 0</text>
<text x="206.2" y="146.9">io 0</text>
<text x="206.2" y="149.1">io 0</text>
<text x="238.6" y="144.8">io 0</text>
<text x="238.6" y="146.9">io 0</text>
<text x="238.6" y="149.1">io 0</text>
<text x="206.2" y="151.2">io 0</text>
<text x="238.6" y="151.2">io 0</text>
<text x="291.4" y="151.2">io 0</text>
<text x="304.5" y="151.2">io 0</text>
<text x="314.7" y="154.4" transform="rotate(-90 314.7 154.4)">sup 0</text>
<text x="354.6" y="153.4" transform="rotate(-90 354.6 153.4)">sup 0</text>
<text x="357.3" y="153.4">io 0</text>
<text x="68" y="164.2">io 0</text>
<text x="137.1" y="166.4">io 0</text>
<text x="222.9" y="166.5" transform="rotate(-90 222.9 166.5)">io 0</text>
<text x="290.4" y="162">io 0</text>
<text x="354.6" y="166.4" transform="rotate(-90 354.6 166.4)">sup 0</text>
<text x="357.3" y="166.4">io 0</text>
<text x="220.4" y="168.5">sup 0</text>
<text x="68" y="175">io 0</text>
<text x="81" y="175">io 0</text>
<text x="86.9" y="178.1" transform="rotate(-90 86.9 178.1)">sup 0</text>
<text x="354.6" y="179.3" transform="rotate(-90 354.6 179.3)">sup 0</text>
<text x="357.3" y="179.3">io 0</text>
<text x="245" y="181.5">io 0</text>
<text x="291.4" y="187.9">io 0</text>
<text x="308.8" y="187.9">io 0</text>
<text x="314.7" y="191.1" transform="rotate(-90 314.7 191.1)">sup 0</text>
<text x="58.5" y="192.3">pwr 0</text>
<text x="58.7" y="194.4">out 0</text>
<text x="59.4" y="196.6">in 0</text>
<text x="89.7" y="192.3">out 0</text>
<text x="354.6" y="192.3" transform="rotate(-90 354.6 192.3)">sup 0</text>
<text x="357.3" y="192.3">io 0</text>
<text x="292.5" y="198.7">io 0</text>
<text x="116.8" y="209.5">pas 0</text>
<text x="137.2" y="209.5">pas 0</text>
<text x="191.2" y="209.5">pas 0</text>
<text x="211.7" y="209.5">pas 0</text>
<text x="220.2" y="209.5">io 0</text>
<text x="237.6" y="209.5">io 0</text>
<text x="243.4" y="212.7" transform="rotate(-90 243.4 212.7)">sup 0</text>
<text x="68" y="216">io 0</text>
<text x="81" y="216">io 0</text>
<text x="86.9" y="219.2" transform="rotate(-90 86.9 219.2)">sup 0</text>
<text x="117.6" y="224.6">io 0</text>
<text x="150" y="224.6">io 0</text>
<text x="281.7" y="226.8">io 0</text>
<text x="299.1" y="226.8">io 0</text>
<text x="303.3" y="226.8">io 0</text>
<text x="316.4" y="226.8">io 0</text>
<text x="221.3" y="231.1">io 0</text>
<text x="325.5" y="229.9" transform="rotate(-90 325.5 229.9)">sup 0</text>
<text x="304.4" y="241.9">io 0</text>
<text x="317.4" y="241.9">io 0</text>
<text x="323.3" y="245.1" transform="rotate(-90 323.3 245.1)">sup 0</text>
<text x="303.3" y="254.9">io 0</text>
</g>
</svg>
